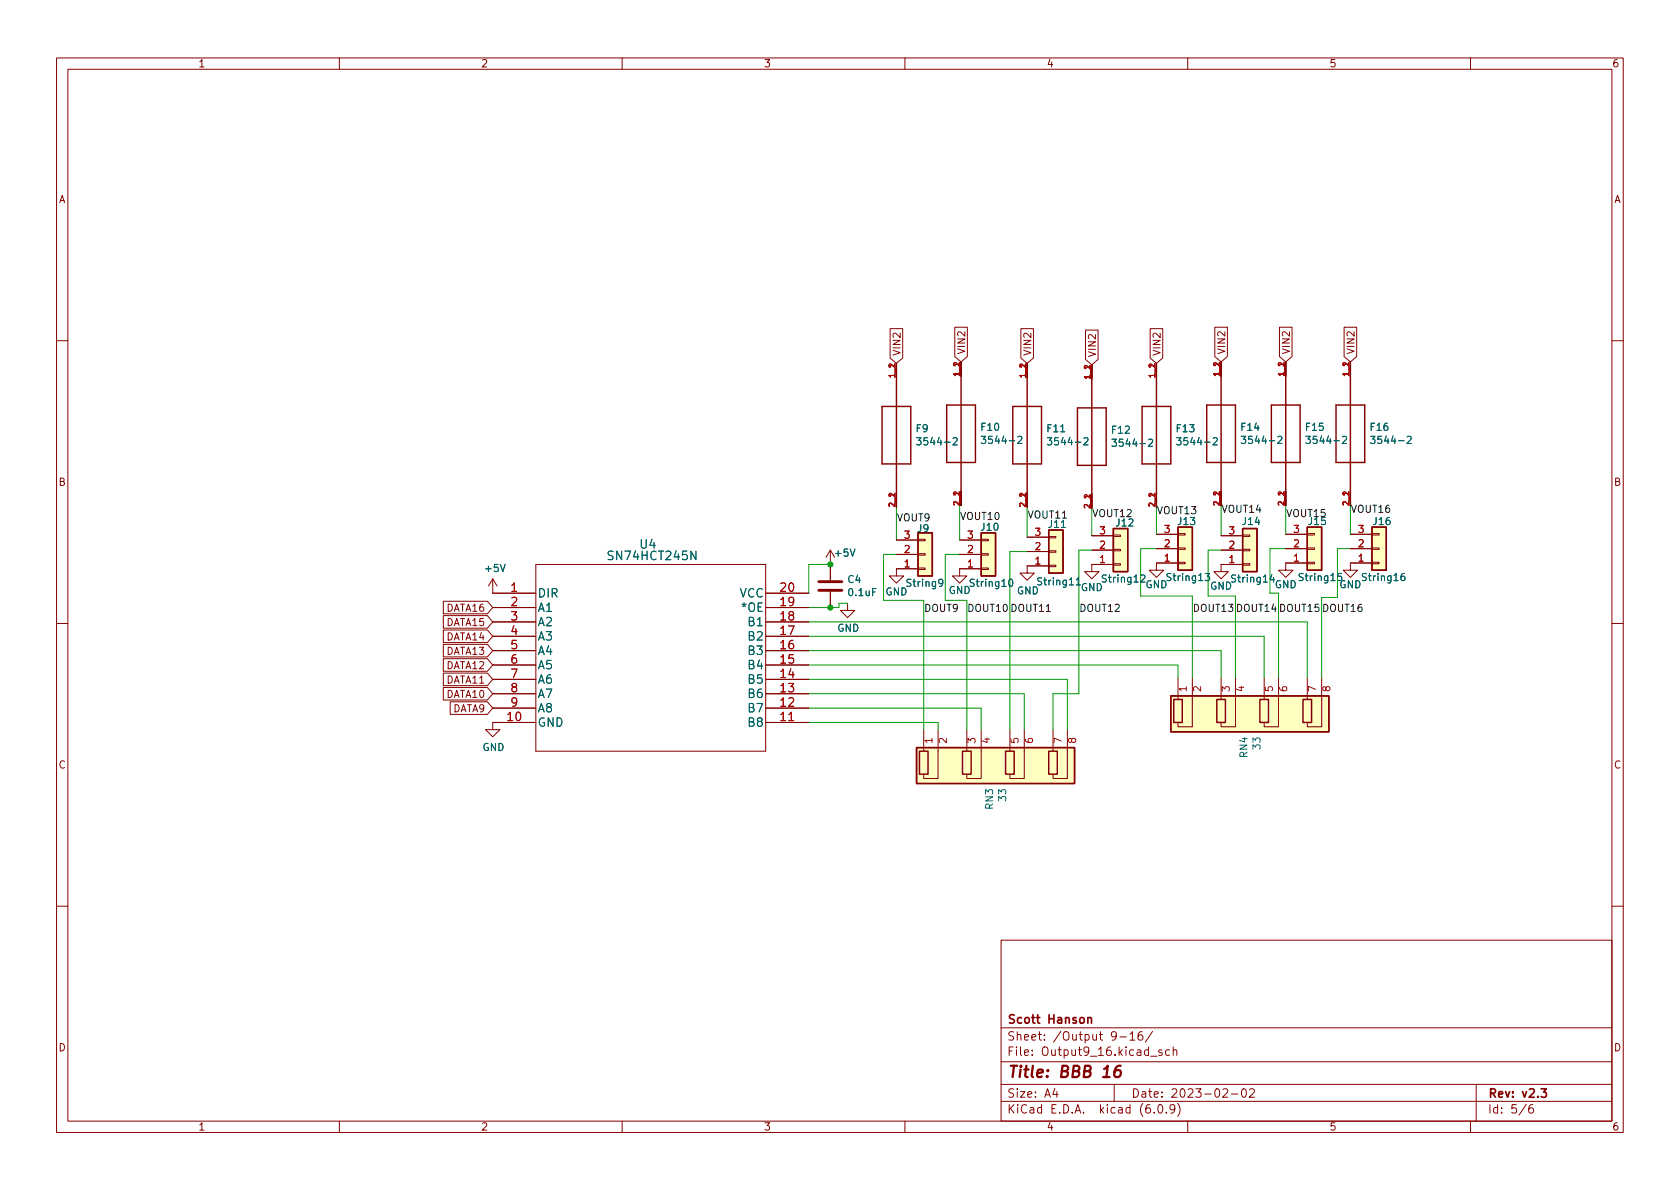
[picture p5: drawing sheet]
<svg xmlns="http://www.w3.org/2000/svg" width="297mm" height="210mm" viewBox="0 0 297 210" stroke-linecap="round" stroke-linejoin="round" font-family="sans-serif">
<g fill="none" stroke="#840000" stroke-width=".18">
<path d="M10 10.2h277v190.1h-277zM12 12.2h273v186.1h-273zM60 10.2v2M110 10.2v2M160 10.2v2M210 10.2v2M260 10.2v2M157.4 58.1h2.2v5.2l-1.1 1-1.1-1zM168.8 57.9h2.2v5.1l-1.1 1-1.1-1zM180.5 58.1h2.2v5.2l-1.1 1-1.1-1zM191.9 58.4h2.3v5.2l-1.2 .9-1.1-.9zM203.4 58.1h2.2v5.2l-1.1 1-1.1-1z"/>
<path d="M214.8 57.9h2.2v5.1l-1.1 1-1.1-1zM226.2 57.9h2.2v5.1l-1.1 1-1.1-1zM237.6 57.9h2.3v5.1l-1.1 1-1.2-1zM10 60.2h2M158.5 64.3v2.5M169.9 64v2.5M181.6 64.3v2.5M193 64.5v2.6M204.5 64.3v2.5M215.9 64v2.5M227.3 64v2.5M238.8 64v2.5"/>
<path d="M285 60.2h2M94.7 99.8h40.7v33h-40.7zM146.8 97.3v5.3M146.8 97.3l-.8 1.2M146.8 97.3l.8 1.2M158.5 98h3.8M158.5 95.5h3.8M158.5 87.1v2.6M162.3 95.4h1.3v.2h-1.3zM162.3 97.9h1.3v.3h-1.3zM169.7 98h3.8M169.7 95.5h3.8"/>
<path d="M169.9 86.9v2.5M173.5 95.4h1.3v.2h-1.3zM173.5 97.9h1.3v.3h-1.3zM181.6 87.1v2.6M181.6 97.5h3.8M181.6 95h3.8M185.4 94.9h1.3v.2h-1.3zM185.4 97.4h1.3v.3h-1.3zM185.4 99.9h1.3v.3h-1.3zM193 97.3h3.8M193 94.7h3.8M193 87.4v2.5"/>
<path d="M196.8 94.6h1.3v.3h-1.3zM196.8 97.1h1.3v.3h-1.3zM196.8 99.7h1.3v.2h-1.3zM196.8 99.8h-3.8v1.3h1.3l-1.3 1.3-1.2-1.3h1.2M204.5 97h3.8M204.5 94.5h3.8M204.5 87.1v2.6M208.3 94.4h1.2v.2h-1.2zM208.3 96.9h1.2v.2h-1.2zM208.3 99.4h1.2v.3h-1.2zM208.3 99.6h-3.8v1.2h1.2l-1.2 1.3-1.3-1.3h1.3M215.9 97.3h3.8"/>
<path d="M215.9 94.7h3.8M215.9 86.9v2.5M219.7 94.6h1.3v.3h-1.3zM219.7 97.1h1.3v.3h-1.3zM219.7 99.7h1.3v.2h-1.3zM219.7 99.8h-3.8v1.3h1.3l-1.3 1.3-1.3-1.3h1.3M227.3 97h3.8M227.3 94.5h3.8M227.3 86.9v2.5M231.1 94.4h1.3v.2h-1.3zM231.1 96.9h1.3v.2h-1.3zM231.1 99.4h1.3v.3h-1.3z"/>
<path d="M231.1 99.6h-3.8v1.2h1.3l-1.3 1.3-1.2-1.3h1.2M238.8 97h3.8M238.8 94.5h3.8M238.8 86.9v2.5M242.6 94.4h1.2v.2h-1.2zM242.6 96.9h1.2v.2h-1.2zM242.6 99.4h1.2v.3h-1.2zM242.6 99.6h-3.8v1.2h1.2l-1.2 1.3-1.3-1.3h1.3M10 110.2h2M78.4 111.4h7.8l.9 1.1-.9 1.1h-7.8zM78.4 108.9h7.8l.9 1.1-.9 1.1h-7.8zM78.4 106.3h7.8l.9 1.1-.9 1.1h-7.8z"/>
<path d="M78.4 116.5h7.8l.9 1.1-.9 1.1h-7.8zM78.4 113.9h7.8l.9 1.2-.9 1.1h-7.8zM78.4 119h7.8l.9 1.1-.9 1.1h-7.8zM87.1 102.4l-.7 1.2M87.1 102.4v2.5h7.6M87.1 102.4l.8 1.2M87.1 117.6h7.6M87.1 115.1h7.6M87.1 112.5h7.6M87.1 110h7.6M87.1 107.4h7.6M135.4 104.9h7.6"/>
<path d="M135.4 117.6h7.6M135.4 115.1h7.6M135.4 112.5h7.6M135.4 110h7.6M135.4 107.4h7.6M146.8 104.6v2.8M149.9 106.7v1.2h1.2l-1.2 1.3-1.3-1.3h1.3M162.3 100.5h1.3v.2h-1.3zM162.3 100.6h-3.8v1.2h1.3l-1.3 1.3-1.3-1.3h1.3M173.5 100.5h1.3v.2h-1.3zM173.5 100.6h-3.8v1.2h1.2l-1.2 1.3-1.3-1.3h1.3M185.4 100.1h-3.8v1.2h1.3l-1.3 1.3-1.3-1.3h1.3"/>
<path d="M208.3 119.9v3.8M210.8 119.9v8.6h-2.5v-.7M215.9 119.9v3.8M218.4 119.9v8.6h-2.5v-.7M223.5 119.9v3.8M226.1 119.9v8.6h-2.6v-.7M231.1 119.9v3.8M233.7 119.9v8.6h-2.6v-.7M285 110.2h2M78.4 121.6h7.8l.9 1.1-.9 1.1h-7.8zM79.6 124.1h6.6l.9 1.1-.9 1.1h-6.6zM87.1 125.2h7.6"/>
<path d="M87.1 122.7h7.6M87.1 120.1h7.6M94.7 127.8h-7.6v1.2h1.3l-1.3 1.3-1.2-1.3h1.2M135.4 127.8h7.6M135.4 125.2h7.6M135.4 122.7h7.6M135.4 120.1h7.6M163.3 129v3.8M165.9 129v8.7h-2.6v-.8M170.9 129v3.8M173.5 129v8.7h-2.6v-.8M178.6 129v3.8"/>
<path d="M181.1 129v8.7h-2.5v-.8M186.2 129v3.8M188.7 129v8.7h-2.5v-.8M10 160.2h2M177 166.3h108v32h-108zM285 160.2h2M60 198.3v2M110 198.3v2M160 198.3v2M177 194.8h108M177 191.8h108M177 187.8h108"/>
<path d="M177 181.8h108M186.5 192.5l-.4 1h1M186.9 193v1M197 191.8v3M198 183.4h1.1M199.8 182.9l.4-.5v1.5M199.8 183.9h.8M201.9 182.4a.59 .59 0 0 0-.7 .7v.5l.2 .3h.4l.2-.1 .1-.5-.2-.2-.4-.1-.3 .3M203.4 186.8h1.2M203.8 182.4l-1.3 1.9M204.1 196.7v.1M204.9 195.4l.2-.1a.81 .81 0 0 1 .6 .7 .81 .81 0 0 1-.3 .8h-.2a.81 .81 0 0 1-.6-.6 .81 .81 0 0 1 .3-.8z"/>
<path d="M205.4 185.7l-.3-.1-.2 .2v.3l.5 .1v.4h-.5M206.2 196.7v.1M206.8 185.7l-.4-.1-.3 .3v.4l.1 .3h.6M207.4 185.8l.2-.2 .4 .1 .1 .9M207.4 185.1v1.5M207.7 196l-.3 .3h-.3l-.2-.3 .1-.6 .4-.1 .2 .2a.99 .99 0 0 1-.3 1.3h-.3M208.2 195.1a1.72 1.72 0 0 1 0 2.3M210 198.3v2M216.2 192.7l.6-.2 .2 .2 .1 .3-1 1h1M217.7 193.5h1.2M219.7 192.6l.2-.1a.81 .81 0 0 1 .5 .7 .81 .81 0 0 1-.3 .8h-.1a.81 .81 0 0 1-.6-.6 .81 .81 0 0 1 .3-.8zM220.9 192.7l.6-.2 .2 .2 .1 .3-.9 1h.9"/>
<path d="M260 198.3v2M261 191.8v6.5M269.9 195.3l-1.3 1.9M271 195.3a.6 .6 0 0 0-.7 .7v.5l.1 .3h.5l.2-.1 .1-.5-.2-.2-.4-.1-.3 .3"/>
</g>
<path d="M192.3 179.9v1M192.3 180.1l.3-.2 .3 .1 .1 .9M272.5 192.5h.9l-.5 .6 .4 .1v.7l-.2 .1h-.4l-.2-.1" fill="none" stroke="#840000" stroke-width=".3"/>
<path d="M198.1 188.5a.91 .91 0 0 0-1 .8l-.1 .8 .1 .3a.66 .66 0 0 0 1-.3l.1-.5-.2-.3a.66 .66 0 0 0-1 .3" fill="none" stroke="#840000" stroke-width=".4"/>
<g fill="#ffffc2" stroke="#ffffc2" stroke-width=".18">
<path d="M162.3 94.2h2.5v7.6h-2.5z"/>
<path d="M196.8 93.5h2.6v7.6h-2.6z"/>
<path d="M219.7 93.5h2.5v7.6h-2.5z"/>
<path d="M162.1 132.2h27.9v6.4h-27.9z"/>
<path d="M207 123.1h27.9v6.3h-27.9z"/>
<path d="M173.5 94.2h2.5v7.6h-2.5z"/>
<path d="M231.1 93.2h2.6v7.6h-2.6z"/>
<path d="M208.3 93.2h2.5v7.6h-2.5z"/>
<path d="M185.4 93.7h2.6v7.6h-2.6z"/>
<path d="M242.6 93.2h2.5v7.6h-2.5z"/>
</g>
<g fill="none" stroke="#840000" stroke-width=".25">
<path d="M156 71.9h5v10.1h-5zM158.5 64.3v25.4M167.4 71.6h5.1v10.2h-5.1zM169.9 64v25.4M179.1 71.9h5v10.1h-5zM181.6 64.3v25.4M190.5 72.1h5.1v10.2h-5.1zM193 64.5v25.4M201.9 71.9h5.1v10.1h-5.1zM204.5 64.3v25.4M213.4 71.6h5v10.2h-5zM215.9 64v25.4"/>
<path d="M224.8 71.6h5.1v10.2h-5.1zM227.3 64v25.4M236.2 71.6h5.1v10.2h-5.1zM238.8 64v25.4M162.3 94.2h2.5v7.6h-2.5zM173.5 94.2h2.5v7.6h-2.5zM185.4 93.7h2.6v7.6h-2.6zM196.8 93.5h2.6v7.6h-2.6zM208.3 93.2h2.5v7.6h-2.5zM219.7 93.5h2.5v7.6h-2.5zM231.1 93.2h2.6v7.6h-2.6zM242.6 93.2h2.5v7.6h-2.5z"/>
<path d="M162.1 132.2h27.9v6.4h-27.9zM162.6 132.8h1.5v4.1h-1.5zM170.2 132.8h1.5v4.1h-1.5zM177.8 132.8h1.5v4.1h-1.5zM185.4 132.8h1.5v4.1h-1.5zM207 123.1h27.9v6.3h-27.9zM207.5 123.7h1.5v4.1h-1.5zM215.1 123.7h1.6v4.1h-1.6zM222.8 123.7h1.5v4.1h-1.5zM230.4 123.7h1.5v4.1h-1.5z"/>
</g>
<g fill="none" stroke="#006464" stroke-width=".18">
<path d="M162.1 77.4h.7l-.4 .5 .4 .1v.6l-.2 .1-.5-.1M168.5 77.5l.5-.1 .3 .4-.8 .9h.8M173.5 77.1h.8l-.4 .5 .3 .2v.5l-.2 .1-.5-.1M180 77.3l.4-.2 .3 .4-.8 .9h.8M185.2 77.4h.8l-.5 .5 .4 .1v.6l-.2 .1-.5-.1M191.6 77.5l.5-.1 .3 .4-.8 .9h.8M196.6 77.7h.8l-.4 .4 .3 .2v.5l-.2 .1-.5-.1M203.1 77.8l.5-.1 .2 .3-.8 .9h.8M208 77.4h.8l-.4 .5 .4 .1v.6l-.2 .1-.6-.1M214.5 77.5l.5-.1 .2 .4-.8 .9h.8M219.5 77.1h.7l-.4 .5 .4 .2v.5l-.2 .1-.5-.1M225.9 77.3l.5-.2 .3 .4-.8 .9h.8"/>
<path d="M230.9 77.1h.8l-.4 .5 .3 .2v.5l-.2 .1-.5-.1M237.4 77.3l.4-.2 .3 .4-.8 .9h.8M242.3 77.1h.8l-.4 .5 .3 .2v.5l-.1 .1-.6-.1M248.8 77.3l.5-.2 .2 .4-.8 .9h.8M166.7 103l-.3 .2h-.2l-.2-.2 .1-.5 .3-.1 .2 .1a.84 .84 0 0 1-.3 1.2h-.2M178.5 102.5l.2-.1a.68 .68 0 0 1 .4 .7 .68 .68 0 0 1-.4 .6 .84 .84 0 0 1-.2-1.2zM190.3 102.5l.4-.3v1.2M190.3 103.4h.7M201.7 101.8l.5-.1 .2 .3-.7 .9h.7M213.1 101.4h.8l-.4 .5 .3 .1v.6l-.2 .1-.5-.1M224.9 101.6l-.3 .9h.8M225.2 102.1v.8"/>
<path d="M237.2 101.4h-.6l-.1 .6 .2-.1 .4 .1 .1 .1v.5l-.2 .1-.5-.1M248.3 101.4l-.4 .1a.85 .85 0 0 0 0 1.2l.5-.1v-.5l-.2-.2h-.3l-.2 .2"/>
</g>
<path d="M144.8 104.4h4M144.8 102.9h4" fill="none" stroke="#840000" stroke-width=".51"/>
<g fill="none" stroke="#009600" stroke-width=".18">
<path d="M146.8 99.8h-3.8v5.1M158.5 98h-2.3v8.2h7.1v22.8M158.5 89.7v5.8M169.7 98h-2.6v8.2h3.8v22.8M169.7 89.4v6.1M181.6 97.5h-3v31.5M181.6 89.7v5.3M193 97.3h-2.2v25.4h-4.6v6.3M193 89.9v4.8M204.5 89.7v4.8M204.5 97h-2.8v8.4h9.1v14.5M215.9 97.3h-2.3v8.1h4.8v14.5"/>
<path d="M215.9 89.4v5.3M227.3 97h-2.8v7.9h1.6v15M227.3 89.4v5.1M238.8 97h-2.3v8.7h-2.8v14.2M238.8 89.4v5.1M143 117.6h65.3v2.3M143 110h88.1v9.9M143 112.5h80.5v7.4M143 115.1h72.9v4.8M149.9 106.7h-1.6v.7h-5.3M143 122.7h38.1v6.3M143 125.2h30.5v3.8"/>
<path d="M143 127.8h22.9v1.2M143 120.1h45.7v8.9"/>
</g>
<g fill="#009600" stroke="#009600" stroke-width=".18">
<circle cx="146.8" cy="107.4" r=".46"/>
<circle cx="146.8" cy="99.8" r=".46"/>
</g>
<text font-size="2.8" fill="#840000" x="178" y="190.6">Title: BBB 16</text>
<g font-size="2.1" fill="#006464">
<text x="107.9" y="99.1">SN74HCT245N</text>
<text x="113.2" y="97">U4</text>
<text x="95" y="105.6">DIR</text>
<text x="130.7" y="105.6">VCC</text>
<text x="95" y="108.2">A1</text>
<text x="95" y="110.7">A2</text>
<text x="95" y="113.3">A3</text>
<text x="131.3" y="108.2">*OE</text>
<text x="132.5" y="113.3">B2</text>
<text x="132.5" y="110.7">B1</text>
<text x="95" y="115.8">A4</text>
<text x="95" y="118.3">A5</text>
<text x="132.5" y="118.3">B4</text>
<text x="132.5" y="115.8">B3</text>
<text x="95" y="120.9">A6</text>
<text x="95" y="123.4">A7</text>
<text x="95" y="126">A8</text>
<text x="132.5" y="126">B7</text>
<text x="132.5" y="123.4">B6</text>
<text x="132.5" y="120.9">B5</text>
<text x="95" y="128.5">GND</text>
<text x="132.5" y="128.5">B8</text>
</g>
<g font-size="2.1" fill="#a90000">
<text x="90.4" y="104.6">1</text>
<text x="90.4" y="107.2">2</text>
<text x="138" y="107.2">19</text>
<text x="138" y="104.6">20</text>
<text x="90.4" y="109.7">3</text>
<text x="90.4" y="112.3">4</text>
<text x="138" y="112.3">17</text>
<text x="138" y="109.7">18</text>
<text x="90.4" y="114.8">5</text>
<text x="90.4" y="117.3">6</text>
<text x="90.4" y="119.9">7</text>
<text x="138" y="119.9">14</text>
<text x="138" y="117.3">15</text>
<text x="138" y="114.8">16</text>
<text x="90.4" y="122.4">8</text>
<text x="90.4" y="125">9</text>
<text x="138" y="125">12</text>
<text x="138" y="122.4">13</text>
<text x="89.8" y="127.5">10</text>
<text x="138" y="127.5">11</text>
</g>
<g font-size="2.1" fill="#840000">
<text x="178" y="184">Sheet: /Output 9-16/</text>
<text x="178" y="181">Scott Hanson</text>
<text x="178" y="186.7">File: Output9_16.kicad_sch</text>
<text x="178" y="196.9">KiCad E.D.A. kicad (6.0.9)</text>
<text x="178" y="194.1">Size: A4</text>
<text x="200" y="194.1">Date: 2023-02-02</text>
<text x="263" y="194.1">Rev: v2.3</text>
<text x="263" y="196.9">Id: 5/6</text>
</g>
<g font-size="1.8" fill="#840000">
<text x="35" y="11.9">1</text>
<text x="85" y="11.9">2</text>
<text x="135" y="11.9">3</text>
<text x="185" y="11.9">4</text>
<text x="235" y="11.9">5</text>
<text x="285" y="11.9">6</text>
<text x="10.3" y="35.9">A</text>
<text x="285.3" y="35.9">A</text>
<text x="159.2" y="63" transform="rotate(-90 159.2 63)">VIN2</text>
<text x="170.7" y="62.7" transform="rotate(-90 170.7 62.7)">VIN2</text>
<text x="182.3" y="63" transform="rotate(-90 182.3 63)">VIN2</text>
<text x="193.8" y="63.2" transform="rotate(-90 193.8 63.2)">VIN2</text>
<text x="205.2" y="63" transform="rotate(-90 205.2 63)">VIN2</text>
<text x="216.6" y="62.7" transform="rotate(-90 216.6 62.7)">VIN2</text>
<text x="228.1" y="62.7" transform="rotate(-90 228.1 62.7)">VIN2</text>
<text x="239.5" y="62.7" transform="rotate(-90 239.5 62.7)">VIN2</text>
<text x="10.3" y="85.9">B</text>
<text x="285.3" y="85.9">B</text>
<text x="79" y="113.2">DATA14</text>
<text x="79" y="110.7">DATA15</text>
<text x="79" y="108.2">DATA16</text>
<text x="79" y="118.3">DATA12</text>
<text x="79" y="115.8">DATA13</text>
<text x="79" y="123.4">DATA10</text>
<text x="79" y="120.9">DATA11</text>
<text x="80" y="125.9">DATA9</text>
<text x="10.3" y="135.9">C</text>
<text x="285.3" y="135.9">C</text>
<text x="10.3" y="185.9">D</text>
<text x="285.3" y="185.9">D</text>
<text x="35" y="199.9">1</text>
<text x="85" y="199.9">2</text>
<text x="135" y="199.9">3</text>
<text x="185" y="199.9">4</text>
<text x="235" y="199.9">5</text>
<text x="285" y="199.9">6</text>
</g>
<g font-size="1.8" fill="#006464">
<text x="162" y="76.4">F9</text>
<text x="173.5" y="76.2">F10</text>
<text x="185.2" y="76.4">F11</text>
<text x="196.7" y="76.7">F12</text>
<text x="208.1" y="76.4">F13</text>
<text x="219.5" y="76.2">F14</text>
<text x="230.9" y="76.2">F15</text>
<text x="242.4" y="76.2">F16</text>
<text x="162.9" y="78.7">3544-2</text>
<text x="174.4" y="78.5">3544-2</text>
<text x="186" y="78.7">3544-2</text>
<text x="197.5" y="79">3544-2</text>
<text x="208.9" y="78.7">3544-2</text>
<text x="220.3" y="78.5">3544-2</text>
<text x="231.8" y="78.5">3544-2</text>
<text x="243.2" y="78.5">3544-2</text>
<text x="162.2" y="94.1">J9</text>
<text x="173.5" y="93.8">J10</text>
<text x="185.5" y="93.3">J11</text>
<text x="197.4" y="93.1">J12</text>
<text x="208.3" y="92.8">J13</text>
<text x="219.8" y="92.8">J14</text>
<text x="231.4" y="92.8">J15</text>
<text x="242.9" y="92.8">J16</text>
<text x="85.9" y="101.1">+5V</text>
<text x="147.8" y="98.4">+5V</text>
<text x="149.9" y="103.1">C4</text>
<text x="150.1" y="105.4">0.1uF</text>
<text x="156.5" y="105.3">GND</text>
<text x="160.5" y="103.8">String9</text>
<text x="167.7" y="105">GND</text>
<text x="171.8" y="103.8">String10</text>
<text x="179.8" y="105.1">GND</text>
<text x="183.7" y="103.5">String11</text>
<text x="191.1" y="104.5">GND</text>
<text x="195.1" y="103">String12</text>
<text x="202.5" y="104">GND</text>
<text x="206.6" y="102.7">String13</text>
<text x="213.9" y="104.3">GND</text>
<text x="218" y="103">String14</text>
<text x="225.4" y="104">GND</text>
<text x="229.9" y="102.7">String15</text>
<text x="236.8" y="104">GND</text>
<text x="241.1" y="102.7">String16</text>
<text x="148" y="111.7">GND</text>
<text x="85.3" y="132.8">GND</text>
<text x="220.5" y="133.9" transform="rotate(-90 220.5 133.9)">RN4</text>
<text x="222.9" y="132.4" transform="rotate(-90 222.9 132.4)">33</text>
<text x="175.6" y="143.1" transform="rotate(-90 175.6 143.1)">RN3</text>
<text x="177.9" y="141.6" transform="rotate(-90 177.9 141.6)">33</text>
</g>
<g font-size="1.8" fill="#0f0f0f">
<text x="158.5" y="92.2">VOUT9</text>
<text x="169.7" y="91.9">VOUT10</text>
<text x="181.6" y="91.7">VOUT11</text>
<text x="193" y="91.4">VOUT12</text>
<text x="204.5" y="90.9">VOUT13</text>
<text x="215.9" y="90.7">VOUT14</text>
<text x="227.3" y="91.4">VOUT15</text>
<text x="238.8" y="90.7">VOUT16</text>
<text x="163.3" y="108.2">DOUT9</text>
<text x="170.9" y="108.2">DOUT10</text>
<text x="178.6" y="108.2">DOUT11</text>
<text x="190.8" y="108.2">DOUT12</text>
<text x="210.8" y="108.2">DOUT13</text>
<text x="218.4" y="108.2">DOUT14 DOUT15 DOUT16</text>
</g>
<g font-size="1.8" fill="#a90000">
<text x="159.9" y="95.2">3</text>
<text x="171.1" y="95.2">3</text>
<text x="183" y="94.7">3</text>
<text x="194.5" y="94.5">3</text>
<text x="205.9" y="94.2">3</text>
<text x="217.3" y="94.5">3</text>
<text x="228.7" y="94.2">3</text>
<text x="240.2" y="94.2">3</text>
<text x="159.9" y="100.3">1</text>
<text x="159.9" y="97.8">2</text>
<text x="171.1" y="100.3">1</text>
<text x="171.1" y="97.8">2</text>
<text x="183" y="99.8">1</text>
<text x="183" y="97.3">2</text>
<text x="194.5" y="99.6">1</text>
<text x="194.5" y="97">2</text>
<text x="205.9" y="99.3">1</text>
<text x="205.9" y="96.8">2</text>
<text x="217.3" y="99.6">1</text>
<text x="217.3" y="97">2</text>
<text x="228.7" y="99.3">1</text>
<text x="228.7" y="96.8">2</text>
<text x="240.2" y="99.3">1</text>
<text x="240.2" y="96.8">2</text>
<text x="209.8" y="122.3" transform="rotate(-90 209.8 122.3)">1</text>
<text x="212.3" y="122.3" transform="rotate(-90 212.3 122.3)">2</text>
<text x="217.4" y="122.3" transform="rotate(-90 217.4 122.3)">3</text>
<text x="220" y="122.3" transform="rotate(-90 220 122.3)">4</text>
<text x="225" y="122.3" transform="rotate(-90 225 122.3)">5</text>
<text x="227.6" y="122.3" transform="rotate(-90 227.6 122.3)">6</text>
<text x="232.7" y="122.3" transform="rotate(-90 232.7 122.3)">7</text>
<text x="235.2" y="122.3" transform="rotate(-90 235.2 122.3)">8</text>
<text x="164.8" y="131.4" transform="rotate(-90 164.8 131.4)">1</text>
<text x="167.4" y="131.4" transform="rotate(-90 167.4 131.4)">2</text>
<text x="172.5" y="131.4" transform="rotate(-90 172.5 131.4)">3</text>
<text x="175" y="131.4" transform="rotate(-90 175 131.4)">4</text>
<text x="180.1" y="131.4" transform="rotate(-90 180.1 131.4)">5</text>
<text x="182.6" y="131.4" transform="rotate(-90 182.6 131.4)">6</text>
<text x="187.7" y="131.4" transform="rotate(-90 187.7 131.4)">7</text>
<text x="190.2" y="131.4" transform="rotate(-90 190.2 131.4)">8</text>
</g>
<g font-size="1.4" fill="#a90000">
<text x="158.2" y="65.1" transform="rotate(-90 158.2 65.1)">2</text>
<text x="169.7" y="64.9" transform="rotate(-90 169.7 64.9)">2</text>
<text x="181.4" y="65.1" transform="rotate(-90 181.4 65.1)">2</text>
<text x="192.8" y="65.4" transform="rotate(-90 192.8 65.4)">2</text>
<text x="204.2" y="65.1" transform="rotate(-90 204.2 65.1)">2</text>
<text x="215.6" y="64.9" transform="rotate(-90 215.6 64.9)">2</text>
<text x="227.1" y="64.9" transform="rotate(-90 227.1 64.9)">2</text>
<text x="238.5" y="64.9" transform="rotate(-90 238.5 64.9)">2</text>
<text x="158.2" y="66.7" transform="rotate(-90 158.2 66.7)">1_1</text>
<text x="169.7" y="66.5" transform="rotate(-90 169.7 66.5)">1_1</text>
<text x="181.4" y="66.7" transform="rotate(-90 181.4 66.7)">1_1</text>
<text x="192.8" y="67" transform="rotate(-90 192.8 67)">1_1</text>
<text x="204.2" y="66.7" transform="rotate(-90 204.2 66.7)">1_1</text>
<text x="215.6" y="66.5" transform="rotate(-90 215.6 66.5)">1_1</text>
<text x="227.1" y="66.5" transform="rotate(-90 227.1 66.5)">1_1</text>
<text x="238.5" y="66.5" transform="rotate(-90 238.5 66.5)">1_1</text>
<text x="158.2" y="89.6" transform="rotate(-90 158.2 89.6)">2_1</text>
<text x="158.2" y="88" transform="rotate(-90 158.2 88)">2</text>
<text x="169.7" y="89.3" transform="rotate(-90 169.7 89.3)">2_1</text>
<text x="169.7" y="87.7" transform="rotate(-90 169.7 87.7)">2</text>
<text x="181.4" y="89.6" transform="rotate(-90 181.4 89.6)">2_1</text>
<text x="181.4" y="88" transform="rotate(-90 181.4 88)">2</text>
<text x="192.8" y="89.8" transform="rotate(-90 192.8 89.8)">2_1</text>
<text x="192.8" y="88.2" transform="rotate(-90 192.8 88.2)">2</text>
<text x="204.2" y="89.6" transform="rotate(-90 204.2 89.6)">2_1</text>
<text x="204.2" y="88" transform="rotate(-90 204.2 88)">2</text>
<text x="215.6" y="89.3" transform="rotate(-90 215.6 89.3)">2_1</text>
<text x="215.6" y="87.7" transform="rotate(-90 215.6 87.7)">2</text>
<text x="227.1" y="89.3" transform="rotate(-90 227.1 89.3)">2_1</text>
<text x="227.1" y="87.7" transform="rotate(-90 227.1 87.7)">2</text>
<text x="238.5" y="89.3" transform="rotate(-90 238.5 89.3)">2_1</text>
<text x="238.5" y="87.7" transform="rotate(-90 238.5 87.7)">2</text>
</g>
</svg>
